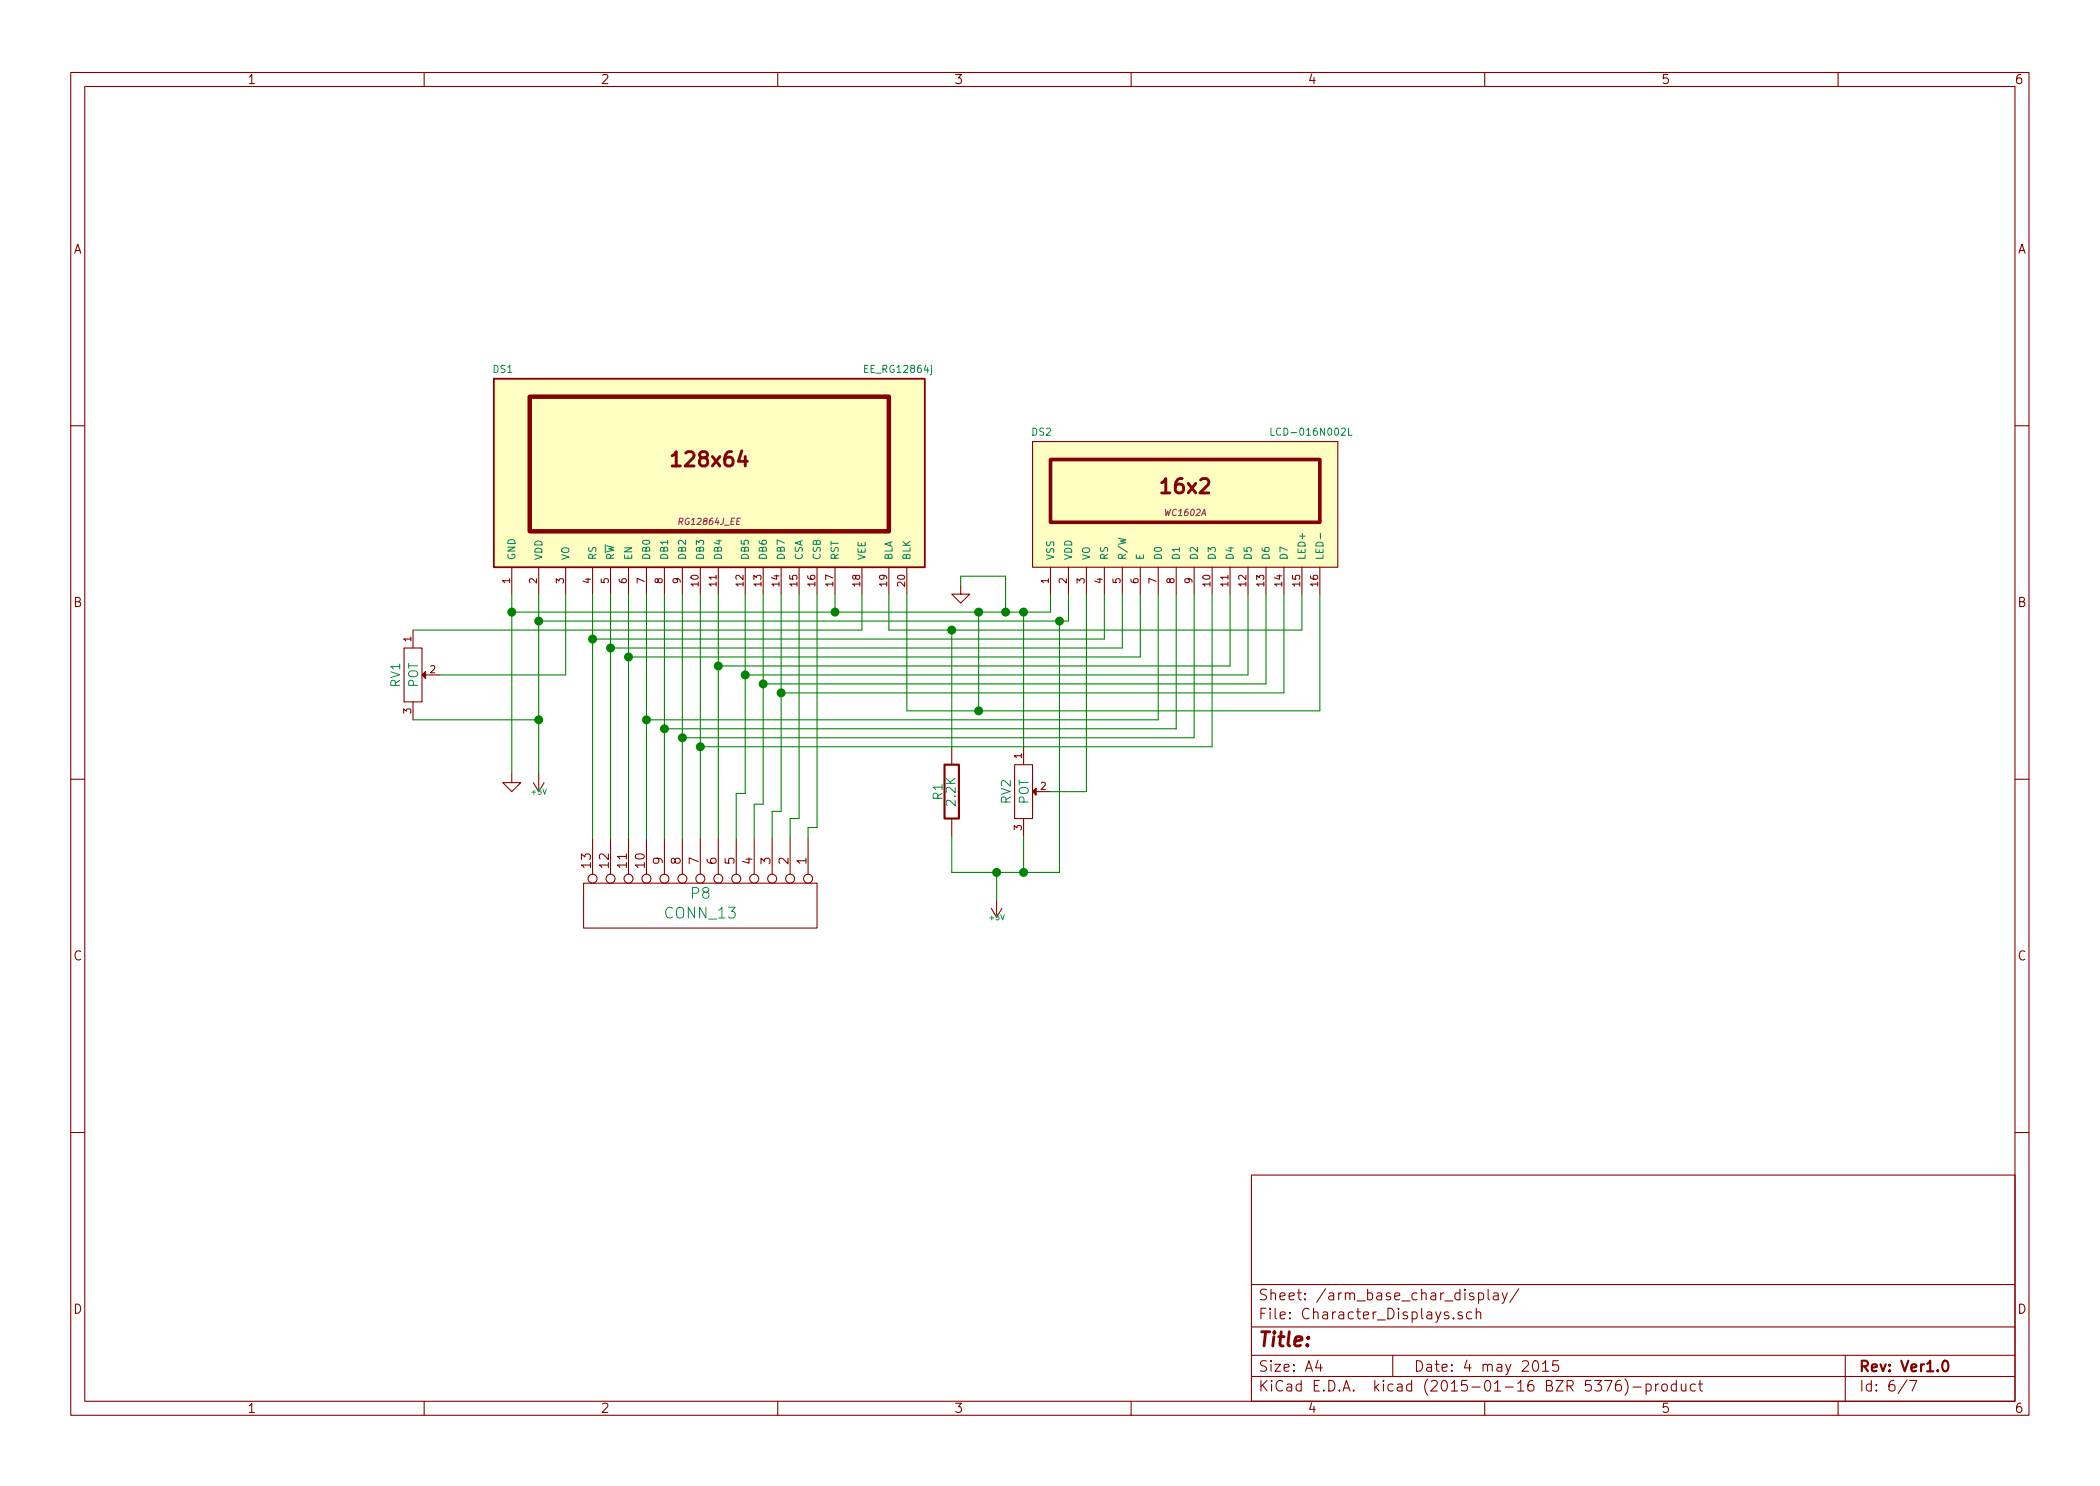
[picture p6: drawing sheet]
<svg xmlns="http://www.w3.org/2000/svg" width="297mm" height="210mm" viewBox="0 0 297 210" stroke-linecap="round" stroke-linejoin="round" font-family="sans-serif">
<g fill="none" stroke="#840000" stroke-width=".15">
<path d="M10 10.3h277v189.9h-277zM12 12.2h273v186.1h-273zM60 10.3v1.9M110 10.3v1.9M160 10.3v1.9M210 10.3v1.9M260 10.3v1.9M10 60.2h2M146 62.5h43.2v17.8h-43.2zM285 60.2h2M57.1 91.7h2.6v7.6h-2.6zM58.4 89.1v2.6"/>
<path d="M58.4 99.3v2.5M60.2 95.5h2M72.4 80.3v3.8M76.2 80.3v3.8M80 80.3v3.8M83.8 80.3v3.8M86.4 80.3v3.8M88.9 80.3v3.8M91.4 80.3v3.8M94 80.3v3.8M96.5 80.3v3.8M99.1 80.3v3.8"/>
<path d="M101.6 80.3v3.8M105.4 80.3v3.8M107.9 80.3v3.8M110.5 80.3v3.8M113 80.3v3.8M115.6 80.3v3.8M118.1 80.3v3.8M121.9 80.3v3.8M125.7 80.3v3.8M128.3 80.3v3.8M135.9 82.8v1.3h1.3l-1.3 1.2-1.3-1.2h1.3M148.6 80.3v3.8"/>
<path d="M151.1 80.3v3.8M153.7 80.3v3.8M156.2 80.3v3.8M158.7 80.3v3.8M161.3 80.3v3.8M163.8 80.3v3.8M166.4 80.3v3.8M168.9 80.3v3.8M171.4 80.3v3.8M174 80.3v3.8M176.5 80.3v3.8M179.1 80.3v3.8"/>
<path d="M181.6 80.3v3.8M184.1 80.3v3.8M186.7 80.3v3.8M10 110.3h2M72.4 109.5v1.2h1.3l-1.3 1.3-1.3-1.3h1.3M75.4 110.7l.8 1.3M76.2 109.5v2.5M77 110.7l-.8 1.3M83.8 118.6v5.1M86.4 118.6v5.1M88.9 118.6v5.1M91.4 118.6v5.1"/>
<path d="M94 118.6v5.1M96.5 118.6v5.1M99.1 118.6v5.1M101.6 118.6v5.1M104.1 118.6v5.1M106.7 118.6v5.1M109.2 118.6v5.1M111.8 118.6v5.1M114.3 118.6v5.1M134.6 105.7v2.5M134.6 115.8v2.6M143.5 108.2h2.5v7.6h-2.5z"/>
<path d="M144.8 105.7v2.5M144.8 115.8v2.6M146.6 112h2M285 110.3h2M82.5 125h33.1v6.3h-33.1zM140.2 128.5l.8 1.3M141 127.2v2.6M141.7 128.5l-.7 1.3M10 160.2h2M177 166.3h108v32h-108zM285 160.2h2M60 198.3v1.9"/>
<path d="M110 198.3v1.9M160 198.3v1.9M177 194.8h108M177 191.8h108M177 187.8h108M177 181.8h108M186.4 192.5l-.3 1h.9M186.8 193v1M197 191.8v3M205.6 186.5h.1l-.1 .1-.1-.1h.1v.1M206.8 185.7a.37 .37 0 0 0-.6 .1v.1a.54 .54 0 0 0 .6 .3l.1 .1-.1 .2-.1 .1-.5-.1M208.2 185.7l-.5-.1-.3 .3 .1 .6 .2 .1 .5-.1"/>
<path d="M208.8 185.7a.38 .38 0 0 1 .6 .1v.8M208.8 185.1v1.5M209.1 183a.48 .48 0 0 1 .7 .1l.1 .1-.1 .6a.48 .48 0 0 1-.7 0M209.1 182.9v1.5M210 198.3v1.9M210.5 182.4v1.3l.2 .2M211.3 183l.1-.1 .5 .1v.9M211.9 183.3l-.5 .1-.2 .2 .1 .2 .1 .1 .5-.1M212.5 182.9l.3 1M213.2 182.9l-.5 1.4-.2 .1M214.8 182.3l-1.2 2M216.9 192.7a.35 .35 0 0 1 .4-.2 .35 .35 0 0 1 .3 .3 .77 .77 0 0 1-.5 1.2 .9 .9 0 0 1-.2-1.3z"/>
<path d="M218.2 193l.4-.5v1.5M218.2 194h.8M220.4 192.5h-.7l-.1 .7a.62 .62 0 0 1 .7 0l.2 .2-.1 .5-.2 .1h-.4l-.2-.1M227 195.3h1l-.6 1.5M229.2 195.3a.59 .59 0 0 0-.7 .7l.1 .7 .2 .1h.3l.2-.1 .1-.5-.2-.2-.4-.1-.3 .3M229.8 195.1a1.71 1.71 0 0 1 0 2.3M231 196.3h1.1M232.8 195.9a.48 .48 0 0 1 .7 .1l.1 .1-.1 .6a.48 .48 0 0 1-.7 0M232.8 195.8v1.5M234.2 195.8v1M234.6 195.8l-.3 .1-.1 .2M235.1 196a.41 .41 0 0 1 .7 .1v.4a.41 .41 0 0 1-.4 .3 .41 .41 0 0 1-.3-.3z"/>
<path d="M237.1 195.9l-.4-.1-.3 .3 .1 .6 .2 .1 .4-.1M237.1 195.3v1.5M237.8 195.8l.1 .9a.4 .4 0 0 0 .6 0M238.5 195.8v1M239.8 195.9l-.4-.1-.3 .3 .1 .6 .2 .1 .4-.1M240.3 195.8h.5M240.5 195.3v1.3l.2 .2h.1M260 198.3v1.9M261 191.8v6.5M269.7 195.2l-1.2 2M270.1 195.3h1l-.6 1.5"/>
<circle cx="83.8" cy="124.3" r=".63"/>
<circle cx="86.4" cy="124.3" r=".63"/>
<circle cx="88.9" cy="124.3" r=".63"/>
<circle cx="91.4" cy="124.3" r=".63"/>
<circle cx="94" cy="124.3" r=".63"/>
<circle cx="96.5" cy="124.3" r=".63"/>
<circle cx="99.1" cy="124.3" r=".63"/>
<circle cx="101.6" cy="124.3" r=".63"/>
<circle cx="104.1" cy="124.3" r=".63"/>
<circle cx="106.7" cy="124.3" r=".63"/>
<circle cx="109.2" cy="124.3" r=".63"/>
<circle cx="111.8" cy="124.3" r=".63"/>
<circle cx="114.3" cy="124.3" r=".63"/>
</g>
<path d="M133.6 108.2h2v7.6h-2zM274.9 192.7a.35 .35 0 0 1 .3-.2 .35 .35 0 0 1 .3 .3 .77 .77 0 0 1-.4 1.2 .9 .9 0 0 1-.2-1.3z" fill="none" stroke="#840000" stroke-width=".3"/>
<g fill="#ffffc2" stroke="#ffffc2" stroke-width=".25">
<path d="M146 62.5h43.2v17.8h-43.2z"/>
<path d="M69.8 53.6h61v26.7h-61z"/>
</g>
<path d="M148.6 65h38.1v8.9h-38.1z" fill="none" stroke="#840000" stroke-width=".51"/>
<path d="M179.8 60.6v1h.5M186.8 75.5v.7M190.8 60.6v1h.4" fill="none" stroke="#008484" stroke-width=".15"/>
<path d="M69.8 53.6h61v26.7h-61z" fill="none" stroke="#840000" stroke-width=".25"/>
<path d="M74.9 56.1h50.8v19.1h-50.8z" fill="none" stroke="#840000" stroke-width=".63"/>
<g fill="#840000" stroke="#840000" stroke-width=".15">
<path d="M59.7 95.5l.5-.5v1z"/>
<path d="M146 112l.6-.5v1z"/>
</g>
<g fill="none" stroke="#008400" stroke-width=".15">
<path d="M72.4 84.1v25.4M76.2 84.1v25.4M80 84.1v11.4h-17.8M83.8 84.1v34.5M86.4 84.1v34.5M88.9 84.1v34.5M91.4 84.1v34.5M94 84.1v34.5M96.5 84.1v34.5M99.1 84.1v34.5M101.6 84.1v34.5M105.4 84.1v28.2h-1.3v6.3"/>
<path d="M107.9 84.1v29.7h-1.2v4.8M110.5 84.1v30.7h-1.3v3.8M113 84.1v31.7h-1.2v2.8M115.6 84.1v33h-1.3v1.5M118.1 84.1v2.5M121.9 84.1v5h-63.5M125.7 84.1v5h58.4v-5M128.3 84.1v16.5h58.4v-16.5M134.6 89.1v16.6M135.9 82.8v-1.3h6.3v5.1M138.4 86.6v14M144.8 86.6v19.1"/>
<path d="M148.6 84.1v2.5h-76.2M149.9 87.9v35.5h-15.3v-5M151.1 84.1v3.8h-74.9M153.7 84.1v27.9h-5.1M156.2 84.1v6.3h-72.4M158.7 84.1v7.6h-72.3M161.3 84.1v8.9h-72.4M163.8 84.1v17.7h-72.4M166.4 84.1v19h-72.4M168.9 84.1v20.3h-72.4M171.4 84.1v21.6h-72.3M174 84.1v10.1h-72.4"/>
<path d="M176.5 84.1v11.4h-71.1M179.1 84.1v12.7h-71.2M181.6 84.1v13.9h-71.1M58.4 101.8h17.8M144.8 118.4v5M141 123.4v3.8"/>
</g>
<g fill="#008400" stroke="#008400" stroke-width=".25">
<circle cx="76.2" cy="101.8" r=".51"/>
<circle cx="72.4" cy="86.6" r=".51"/>
<circle cx="76.2" cy="87.9" r=".51"/>
<circle cx="83.8" cy="90.4" r=".51"/>
<circle cx="86.4" cy="91.7" r=".51"/>
<circle cx="88.9" cy="93" r=".51"/>
<circle cx="101.6" cy="94.2" r=".51"/>
<circle cx="105.4" cy="95.5" r=".51"/>
<circle cx="108" cy="96.8" r=".51"/>
<circle cx="110.5" cy="98" r=".51"/>
<circle cx="144.8" cy="86.6" r=".51"/>
<circle cx="149.9" cy="87.9" r=".51"/>
<circle cx="134.6" cy="89.1" r=".51"/>
<circle cx="138.4" cy="86.6" r=".51"/>
<circle cx="138.4" cy="100.6" r=".51"/>
<circle cx="142.2" cy="86.6" r=".51"/>
<circle cx="118.1" cy="86.6" r=".51"/>
<circle cx="91.4" cy="101.8" r=".51"/>
<circle cx="94" cy="103.1" r=".51"/>
<circle cx="96.5" cy="104.4" r=".51"/>
<circle cx="144.8" cy="123.4" r=".51"/>
<circle cx="141" cy="123.4" r=".51"/>
<circle cx="99.1" cy="105.7" r=".51"/>
</g>
<g font-size="2.8" fill="#840000">
<text x="95.6" y="66">128x64</text>
<text x="164.5" y="69.8">16x2</text>
<text x="178" y="190.5">Title:</text>
</g>
<g font-size="2.1" fill="#008484">
<text x="94.2" y="130">CONN_13</text>
<text x="97.8" y="127.2">P8</text>
</g>
<g font-size="2.1" fill="#840000">
<text x="178" y="184">Sheet: /arm_base_char_display/</text>
<text x="178" y="186.7">File: Character_Displays.sch</text>
<text x="178" y="196.9">KiCad E.D.A. kicad (2015-01-16 BZR 5376)-product</text>
<text x="178" y="194.1">Size: A4</text>
<text x="200" y="194.1">Date: 4 may 2015</text>
<text x="263" y="194.1">Rev: Ver1.0</text>
<text x="263" y="196.9">Id: 6/7</text>
</g>
<g font-size="1.8" fill="#840000">
<text x="35" y="11.9">1</text>
<text x="85" y="11.9">2</text>
<text x="135" y="11.9">3</text>
<text x="185" y="11.9">4</text>
<text x="235" y="11.9">5</text>
<text x="285" y="11.9">6</text>
<text x="10.4" y="35.9">A</text>
<text x="285.4" y="35.9">A</text>
<text x="10.4" y="85.9">B</text>
<text x="285.4" y="85.9">B</text>
<text x="83.6" y="122.8" transform="rotate(-90 83.6 122.8)">13</text>
<text x="86.1" y="122.8" transform="rotate(-90 86.1 122.8)">12</text>
<text x="88.6" y="122.8" transform="rotate(-90 88.6 122.8)">11</text>
<text x="91.2" y="122.8" transform="rotate(-90 91.2 122.8)">10</text>
<text x="93.7" y="122.3" transform="rotate(-90 93.7 122.3)">9</text>
<text x="96.3" y="122.3" transform="rotate(-90 96.3 122.3)">8</text>
<text x="98.8" y="122.3" transform="rotate(-90 98.8 122.3)">7</text>
<text x="101.3" y="122.3" transform="rotate(-90 101.3 122.3)">6</text>
<text x="103.9" y="122.3" transform="rotate(-90 103.9 122.3)">5</text>
<text x="106.4" y="122.3" transform="rotate(-90 106.4 122.3)">4</text>
<text x="109" y="122.3" transform="rotate(-90 109 122.3)">3</text>
<text x="111.5" y="122.3" transform="rotate(-90 111.5 122.3)">2</text>
<text x="114" y="122.3" transform="rotate(-90 114 122.3)">1</text>
<text x="10.4" y="135.9">C</text>
<text x="285.4" y="135.9">C</text>
<text x="10.4" y="185.9">D</text>
<text x="285.4" y="185.9">D</text>
<text x="35" y="199.9">1</text>
<text x="85" y="199.9">2</text>
<text x="135" y="199.9">3</text>
<text x="185" y="199.9">4</text>
<text x="235" y="199.9">5</text>
<text x="285" y="199.9">6</text>
</g>
<g font-size="1.8" fill="#008484">
<text x="56.6" y="97.2" transform="rotate(-90 56.6 97.2)">RV1</text>
<text x="59.1" y="97.3" transform="rotate(-90 59.1 97.3)">POT</text>
<text x="133.3" y="113.1" transform="rotate(-90 133.3 113.1)">R1</text>
<text x="135.2" y="113.9" transform="rotate(-90 135.2 113.9)">2.2K</text>
<text x="143" y="113.7" transform="rotate(-90 143 113.7)">RV2</text>
<text x="145.5" y="113.8" transform="rotate(-90 145.5 113.8)">POT</text>
</g>
<g font-size="1.4" fill="#008484">
<text x="69.7" y="52.8">DS1</text>
<text x="122.5" y="52.8">EE_RG12864j</text>
<text x="145.9" y="61.6">DS2</text>
<text x="180.4" y="61.6">LCD-016N002L</text>
<text x="72.9" y="79.2" transform="rotate(-90 72.9 79.2)">GND</text>
<text x="76.7" y="79.2" transform="rotate(-90 76.7 79.2)">VDD</text>
<text x="80.5" y="79.2" transform="rotate(-90 80.5 79.2)">VO</text>
<text x="84.3" y="79.2" transform="rotate(-90 84.3 79.2)">RS</text>
<text x="86.9" y="79.2" transform="rotate(-90 86.9 79.2)">RW</text>
<text x="89.4" y="79.2" transform="rotate(-90 89.4 79.2)">EN</text>
<text x="91.9" y="79.2" transform="rotate(-90 91.9 79.2)">DB0</text>
<text x="94.5" y="79.2" transform="rotate(-90 94.5 79.2)">DB1</text>
<text x="97" y="79.2" transform="rotate(-90 97 79.2)">DB2</text>
<text x="99.6" y="79.2" transform="rotate(-90 99.6 79.2)">DB3</text>
<text x="102.1" y="79.2" transform="rotate(-90 102.1 79.2)">DB4</text>
<text x="105.9" y="79.2" transform="rotate(-90 105.9 79.2)">DB5</text>
<text x="108.5" y="79.2" transform="rotate(-90 108.5 79.2)">DB6</text>
<text x="111" y="79.2" transform="rotate(-90 111 79.2)">DB7</text>
<text x="113.5" y="79.2" transform="rotate(-90 113.5 79.2)">CSA</text>
<text x="116.1" y="79.2" transform="rotate(-90 116.1 79.2)">CSB</text>
<text x="118.6" y="79.2" transform="rotate(-90 118.6 79.2)">RST</text>
<text x="122.4" y="79.2" transform="rotate(-90 122.4 79.2)">VEE</text>
<text x="126.2" y="79.2" transform="rotate(-90 126.2 79.2)">BLA</text>
<text x="128.8" y="79.2" transform="rotate(-90 128.8 79.2)">BLK</text>
<text x="149.1" y="79.2" transform="rotate(-90 149.1 79.2)">VSS</text>
<text x="151.6" y="79.2" transform="rotate(-90 151.6 79.2)">VDD</text>
<text x="154.2" y="79.2" transform="rotate(-90 154.2 79.2)">VO</text>
<text x="156.7" y="79.2" transform="rotate(-90 156.7 79.2)">RS</text>
<text x="159.3" y="79.2" transform="rotate(-90 159.3 79.2)">R/W</text>
<text x="161.8" y="79.2" transform="rotate(-90 161.8 79.2)">E</text>
<text x="164.3" y="79.2" transform="rotate(-90 164.3 79.2)">D0</text>
<text x="166.9" y="79.2" transform="rotate(-90 166.9 79.2)">D1</text>
<text x="169.4" y="79.2" transform="rotate(-90 169.4 79.2)">D2</text>
<text x="172" y="79.2" transform="rotate(-90 172 79.2)">D3</text>
<text x="174.5" y="79.2" transform="rotate(-90 174.5 79.2)">D4</text>
<text x="177" y="79.2" transform="rotate(-90 177 79.2)">D5</text>
<text x="179.6" y="79.2" transform="rotate(-90 179.6 79.2)">D6</text>
<text x="182.1" y="79.2" transform="rotate(-90 182.1 79.2)">D7</text>
<text x="184.7" y="79.2" transform="rotate(-90 184.7 79.2)">LED+</text>
<text x="187.2" y="79.2" transform="rotate(-90 187.2 79.2)">LED-</text>
</g>
<g font-size="1.4" fill="#840000">
<text x="72.1" y="82.5" transform="rotate(-90 72.1 82.5)">1</text>
<text x="75.9" y="82.5" transform="rotate(-90 75.9 82.5)">2</text>
<text x="79.8" y="82.5" transform="rotate(-90 79.8 82.5)">3</text>
<text x="83.6" y="82.5" transform="rotate(-90 83.6 82.5)">4</text>
<text x="86.1" y="82.5" transform="rotate(-90 86.1 82.5)">5</text>
<text x="88.6" y="82.5" transform="rotate(-90 88.6 82.5)">6</text>
<text x="91.2" y="82.5" transform="rotate(-90 91.2 82.5)">7</text>
<text x="93.7" y="82.5" transform="rotate(-90 93.7 82.5)">8</text>
<text x="96.3" y="82.5" transform="rotate(-90 96.3 82.5)">9</text>
<text x="98.8" y="83" transform="rotate(-90 98.8 83)">10</text>
<text x="101.3" y="83" transform="rotate(-90 101.3 83)">11</text>
<text x="105.2" y="83" transform="rotate(-90 105.2 83)">12</text>
<text x="107.7" y="83" transform="rotate(-90 107.7 83)">13</text>
<text x="110.2" y="83" transform="rotate(-90 110.2 83)">14</text>
<text x="112.8" y="83" transform="rotate(-90 112.8 83)">15</text>
<text x="115.3" y="83" transform="rotate(-90 115.3 83)">16</text>
<text x="117.9" y="83" transform="rotate(-90 117.9 83)">17</text>
<text x="121.7" y="83" transform="rotate(-90 121.7 83)">18</text>
<text x="125.5" y="83" transform="rotate(-90 125.5 83)">19</text>
<text x="128" y="83" transform="rotate(-90 128 83)">20</text>
<text x="148.3" y="82.5" transform="rotate(-90 148.3 82.5)">1</text>
<text x="150.9" y="82.5" transform="rotate(-90 150.9 82.5)">2</text>
<text x="153.4" y="82.5" transform="rotate(-90 153.4 82.5)">3</text>
<text x="156" y="82.5" transform="rotate(-90 156 82.5)">4</text>
<text x="158.5" y="82.5" transform="rotate(-90 158.5 82.5)">5</text>
<text x="161" y="82.5" transform="rotate(-90 161 82.5)">6</text>
<text x="163.6" y="82.5" transform="rotate(-90 163.6 82.5)">7</text>
<text x="166.1" y="82.5" transform="rotate(-90 166.1 82.5)">8</text>
<text x="168.7" y="82.5" transform="rotate(-90 168.7 82.5)">9</text>
<text x="171.2" y="83" transform="rotate(-90 171.2 83)">10</text>
<text x="173.7" y="83" transform="rotate(-90 173.7 83)">11</text>
<text x="176.3" y="83" transform="rotate(-90 176.3 83)">12</text>
<text x="178.8" y="83" transform="rotate(-90 178.8 83)">13</text>
<text x="181.4" y="83" transform="rotate(-90 181.4 83)">14</text>
<text x="183.9" y="83" transform="rotate(-90 183.9 83)">15</text>
<text x="186.4" y="83" transform="rotate(-90 186.4 83)">16</text>
<text x="58.2" y="90.8" transform="rotate(-90 58.2 90.8)">1</text>
<text x="60.8" y="95.2">2</text>
<text x="58.2" y="101" transform="rotate(-90 58.2 101)">3</text>
<text x="144.5" y="107.3" transform="rotate(-90 144.5 107.3)">1</text>
<text x="147.2" y="111.8">2</text>
<text x="144.5" y="117.5" transform="rotate(-90 144.5 117.5)">3</text>
</g>
<g font-size="1.2" fill="#840084">
<text x="96.2" y="74.3">RG12864J_EE</text>
<text x="164.8" y="73">WC1602A</text>
</g>
<g font-size="1.1" fill="#008484">
<text x="75.2" y="112.4">+5V</text>
<text x="140" y="130.2">+5V</text>
</g>
</svg>
